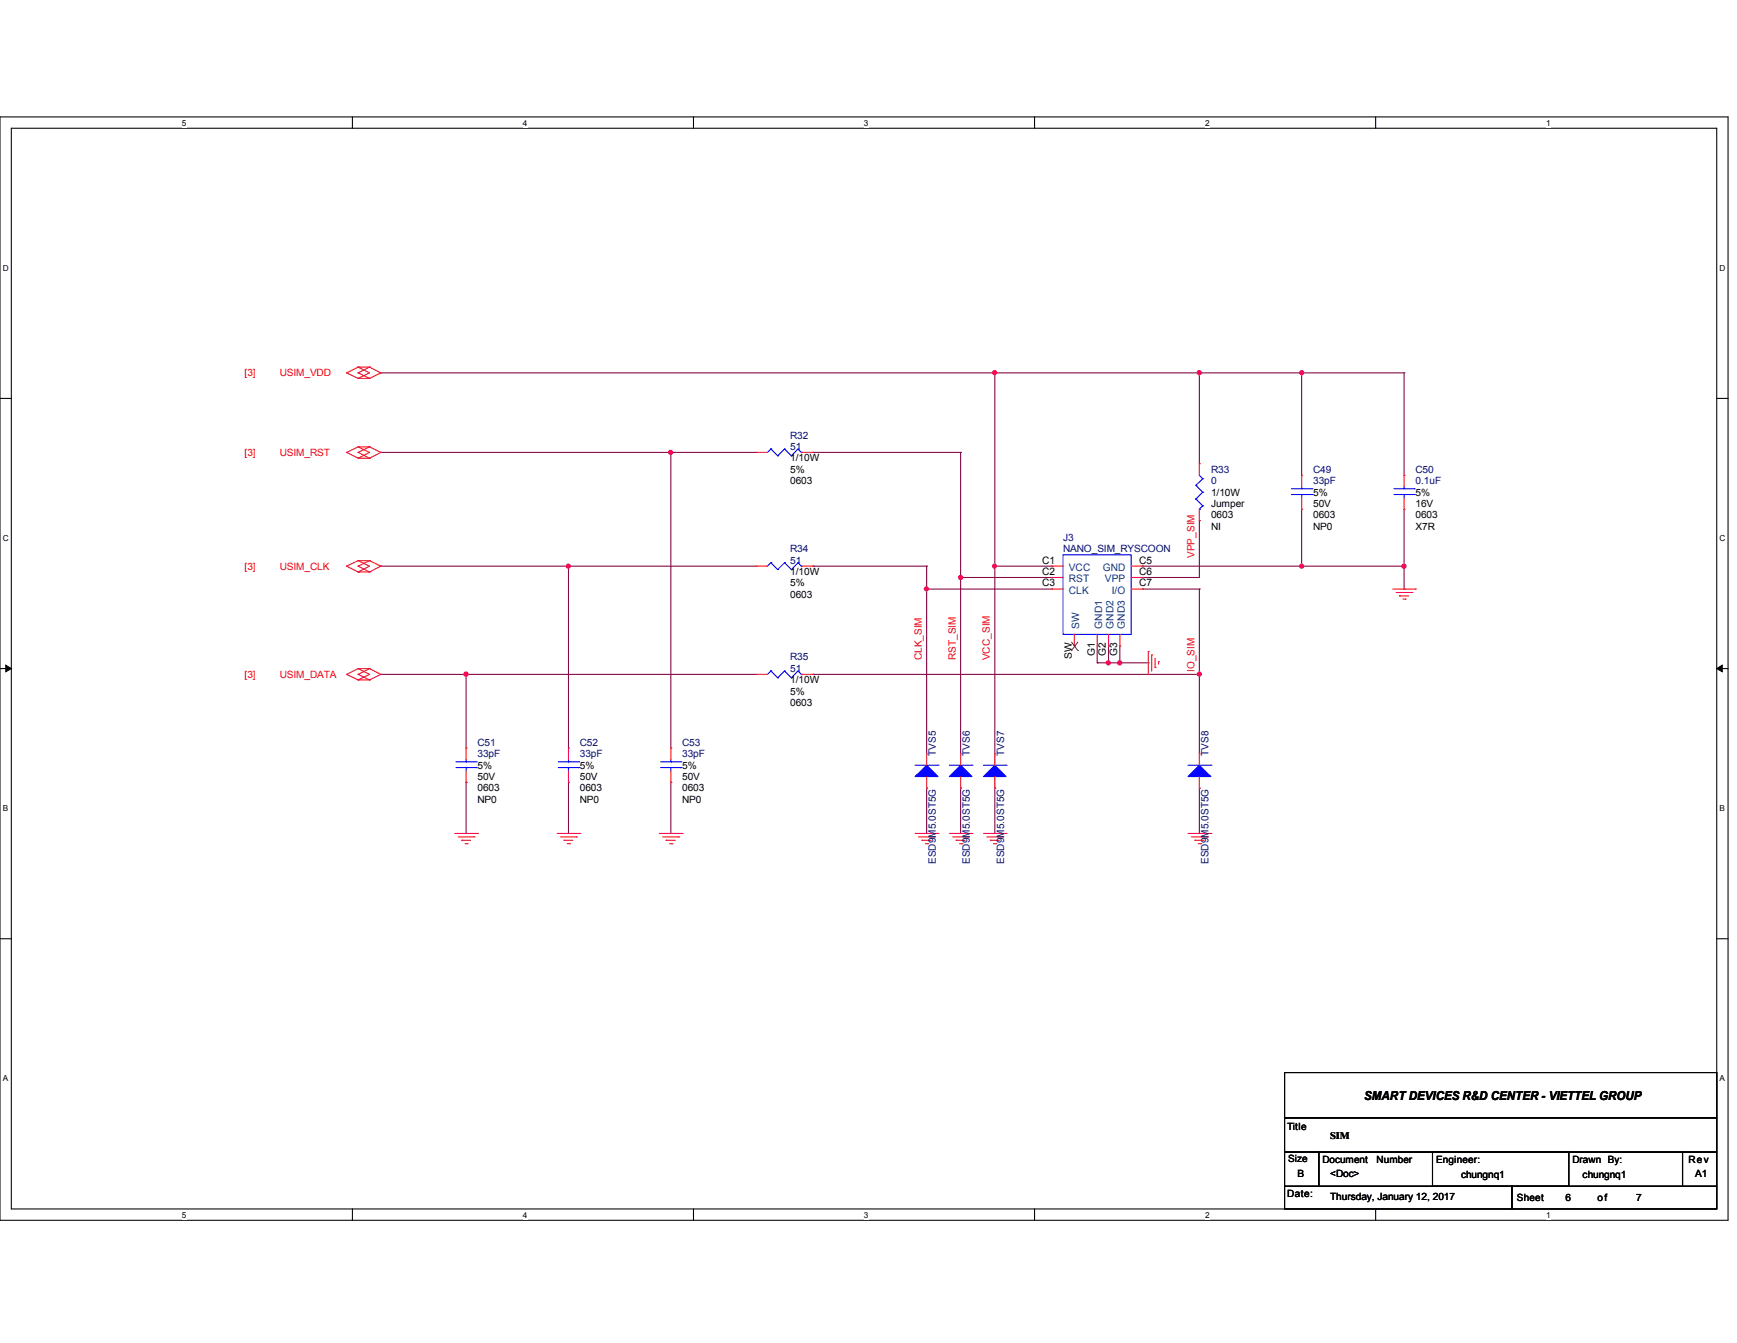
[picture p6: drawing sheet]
<svg xmlns="http://www.w3.org/2000/svg" width="279mm" height="216mm" viewBox="0 0 279 216" stroke-linecap="round" stroke-linejoin="round" font-family="sans-serif">
<path d="M0 18.8h278v177.4h-278zM1.8 20.6h274.3v173.8h-274.3z" fill="none" stroke="#000" stroke-width=".17"/>
<g fill="#fff">
<path d="M29.3 19h.7v1.5h-.7z"/>
<path d="M29.3 194.6h.7v1.4h-.7z"/>
</g>
<path d="M56.7 18.8v1.8M56.7 194.4v1.8" fill="none" stroke="#000" stroke-width=".17"/>
<g fill="#fff">
<path d="M84.1 19h.7v1.5h-.7z"/>
<path d="M84.1 194.6h.7v1.4h-.7z"/>
</g>
<path d="M111.5 18.8v1.8M111.5 194.4v1.8" fill="none" stroke="#000" stroke-width=".17"/>
<g fill="#fff">
<path d="M139 19h.7v1.5h-.7z"/>
<path d="M139 194.6h.7v1.4h-.7z"/>
</g>
<path d="M166.4 18.8v1.8M166.4 194.4v1.8" fill="none" stroke="#000" stroke-width=".17"/>
<g fill="#fff">
<path d="M193.8 19h.8v1.5h-.8z"/>
<path d="M193.8 194.6h.8v1.4h-.8z"/>
</g>
<path d="M221.3 18.8v1.8M221.3 194.4v1.8" fill="none" stroke="#000" stroke-width=".17"/>
<g fill="#fff">
<path d="M248.7 19h.7v1.5h-.7z"/>
<path d="M248.7 194.6h.7v1.4h-.7z"/>
<path d="M.5 42.3h.9v1.5h-.9z"/>
<path d="M276.6 42.3h.9v1.5h-.9z"/>
<path d="M.5 85.8h.9v1.4h-.9z"/>
<path d="M276.6 85.8h.9v1.4h-.9z"/>
</g>
<path d="M0 64.1h1.8M276.1 64.1h1.9" fill="none" stroke="#000" stroke-width=".17"/>
<g fill="#fff">
<path d="M.5 129.2h.8v1.5h-.8z"/>
<path d="M276.6 129.2h.9v1.5h-.9z"/>
</g>
<path d="M0 107.5h1.8M276.1 107.5h1.9" fill="none" stroke="#000" stroke-width=".17"/>
<path d="M.9 106.9l.9 .6-.9 .5zM276.1 107.5l.9-.6v1.1z" fill="#000" stroke="#000" stroke-width=".16"/>
<g fill="#fff">
<path d="M.5 172.6h.8v1.5h-.8z"/>
<path d="M276.6 172.6h.9v1.5h-.9z"/>
</g>
<path d="M0 150.9h1.8M276.1 150.9h1.9M206.6 172.4h69.5v7.3h-69.5zM206.6 179.7h69.5v5.5h-69.5zM206.6 185.2h5.5v5.5h-5.5zM206.6 190.7h36.6v3.7h-36.6zM212.1 185.2h58.5v5.5h-58.5zM230.4 185.2h21.9v5.5h-21.9zM243.2 190.7h32.9v3.7h-32.9zM270.6 185.2h5.5v5.5h-5.5z" fill="none" stroke="#000" stroke-width=".17"/>
<g fill="none" stroke="#800040" stroke-width=".17">
<path d="M61.3 59.9h164.5M160 59.9h.1M160 59.9v61.3M192.9 59.9h.1M192.9 59.9v14.6M209.4 59.9h.1M209.4 59.9v16.5M225.8 59.9h.1M225.8 59.9v16.5M61.3 72.7h.1M61.3 72.7h60.3M107.9 72.7h.1"/>
<path d="M107.9 72.7v47.6M130.8 72.7h.1M130.8 72.7h23.7M154.5 72.7h.1M154.5 72.7v48.5M61.3 91h.1M61.3 91h60.3M91.4 91h.1M91.4 91v29.3M130.8 91h.1M130.8 91h18.3M149.1 91h.1"/>
<path d="M149.1 94.7h.1M149.1 94.7h20.1M149.1 91v30.2M154.5 92.8h.1M154.5 92.8h14.7M160 91h.1M160 91h9.2M183.8 91h.1M183.8 92.8h.1M183.8 94.7h.1M183.8 91h42M183.8 94.7h9.1"/>
<path d="M192.9 83.7h.1M192.9 94.7h.1M192.9 83.7v9.1h-9.1M192.9 94.7v26.5M209.4 81.9h.1M209.4 91h.1M209.4 81.9v9.1M225.8 91h.1M225.8 94.7h.1M225.8 81.9v12.8M61.3 108.4h.1M61.3 108.4h60.3"/>
<path d="M75 108.4h.1M75 108.4v11.9M130.8 108.4h.1M130.8 108.4h62.1M176.5 106.6h.1M176.5 106.6h8.2M176.5 103.8v2.8M178.3 106.6h.1M178.3 103.8v2.8M180.1 106.6h.1M180.1 103.8v2.8M184.7 106.6h.1"/>
<path d="M192.9 108.4h.1M75 125.8h.1M75 125.8v8.2M91.4 125.8h.1M91.4 125.8v8.2M107.9 125.8h.1M107.9 125.8v8.2M149.1 126.7h.1M149.1 126.7v7.3M154.5 126.7h.1M154.5 126.7v7.3M160 126.7h.1"/>
<path d="M160 126.7v7.3M192.9 126.7h.1M192.9 126.7v7.3"/>
</g>
<g fill="#f0f" stroke="#f0f" stroke-width=".17">
<circle cx="225.8" cy="91" r=".35"/>
<circle cx="209.4" cy="91" r=".34"/>
<circle cx="192.9" cy="59.9" r=".34"/>
<circle cx="160" cy="59.9" r=".34"/>
<circle cx="209.4" cy="59.9" r=".34"/>
<circle cx="160" cy="91" r=".34"/>
<circle cx="154.5" cy="92.8" r=".34"/>
<circle cx="149" cy="94.7" r=".34"/>
<circle cx="192.9" cy="108.4" r=".34"/>
<circle cx="107.9" cy="72.7" r=".34"/>
<circle cx="91.4" cy="91" r=".34"/>
<circle cx="75" cy="108.4" r=".35"/>
<circle cx="180.1" cy="106.6" r=".35"/>
<circle cx="178.3" cy="106.6" r=".34"/>
</g>
<g fill="none" stroke="#f00" stroke-width=".17">
<path d="M55.8 59.9h.1M55.8 59.9l1.8 .9M57.6 59h.1M57.6 59.9h.1M57.6 59h1.8M57.6 59l-1.8 .9M57.6 59l1.8 .9-1.8 .9M57.6 59.9l1.8 .9M59.4 59h.1M59.4 59l1.9 .9M59.4 59l-1.8 .9M61.3 59.9h.1"/>
<path d="M61.3 59.9l-1.9 .9M55.8 72.7h.1M55.8 72.7l1.8 1M57.6 60.8h.1M57.6 71.8h.1M57.6 73.7h.1M57.6 72.7h.1M57.6 60.8h1.8M57.6 73.7h1.8M57.6 71.8h1.8M57.6 71.8l-1.8 .9M57.6 71.8l1.8 .9-1.8 1"/>
<path d="M57.6 72.7l1.8 1M59.4 60.8h.1M59.4 73.7h.1M59.4 71.8h.1M59.4 71.8l1.9 .9M59.4 71.8l-1.8 .9M61.3 72.7h.1M61.3 72.7l-1.9 1M121.6 72.7h.1M121.6 72.7h1.8M128.9 72.7h1.9M130.8 72.7h.1"/>
<path d="M192.9 74.5h.1M192.9 74.5v1.9M209.4 76.4h.1M209.4 76.4v1.8M225.8 76.4h.1M225.8 76.4v1.8M55.8 91h.1M55.8 91l1.8 .9M57.6 90.1h.1M57.6 91.9h.1M57.6 91h.1M57.6 91.9h1.8"/>
<path d="M57.6 90.1h1.8M57.6 90.1l-1.8 .9M57.6 90.1l1.8 .9-1.8 .9M57.6 91l1.8 .9M59.4 91.9h.1M59.4 90.1h.1M59.4 90.1l1.9 .9M59.4 90.1l-1.8 .9M61.3 91h.1M61.3 91l-1.9 .9M121.6 91h.1M121.6 91h1.8"/>
<path d="M128.9 91h1.9M130.8 91h.1M169.2 94.7h.1M169.2 92.8h.1M169.2 91h.1M169.2 94.7h1.8M169.2 91h1.8M169.2 92.8h1.8M181.9 94.7h1.9M181.9 91h1.9M181.9 92.8h1.9M183.8 91h.1"/>
<path d="M183.8 92.8h.1M183.8 94.7h.1M192.9 83.7h.1M192.9 81.9v1.8M209.4 81.9h.1M209.4 80.1v1.8M224 94.7h3.7M224.6 95.2h2.5M225.1 95.8h.1M225.1 95.8h1.5M225.7 96.3h.3M225.8 81.9h.1"/>
<path d="M225.8 80.1v1.8M226 96.3h.1M227.1 95.2h.1M227.7 94.7h.1M55.8 108.4h.1M55.8 108.4l1.8 .9M57.6 107.5h.1M57.6 109.3h.1M57.6 108.4h.1M57.6 109.3h1.8M57.6 107.5h1.8M57.6 107.5l-1.8 .9"/>
<path d="M57.6 107.5l1.8 .9-1.8 .9M57.6 108.4l1.8 .9M59.4 109.3h.1M59.4 107.5h.1M59.4 107.5l1.9 .9M59.4 107.5l-1.8 .9M61.3 108.4h.1M61.3 108.4l-1.9 .9M121.6 108.4h.1M121.6 108.4h1.8M128.9 108.4h1.9M130.8 108.4h.1"/>
<path d="M172.8 103.8h.1M172.8 102v1.8M176.5 103.8h.1M176.5 102v1.8M178.3 103.8h.1M178.3 102v1.8M180.1 103.8h.1M180.1 102v1.8M184.7 104.7h.1M184.7 104.7v3.7M185.3 105.3h.1M185.3 105.3v2.6"/>
<path d="M185.8 107.3h.1M185.8 105.8v1.5M186.4 106.4h.1M186.4 106.4v.4M73.2 134h3.6M73.7 134.5h2.5M74.3 135.1h.1M74.3 135.1h1.4M74.8 135.6h.3M75 120.3h.1M75 125.8h.1M75 120.3v1.8"/>
<path d="M75 124v1.8M75.1 135.6h.1M76.2 134.5h.1M76.8 134h.1M89.6 134h3.7M90.2 134.5h2.5M90.7 135.1h.1M90.7 135.1h1.5M91.2 135.6h.4M91.4 120.3h.1M91.4 125.8h.1M91.4 120.3v1.8"/>
<path d="M91.4 124v1.8M91.6 135.6h.1M92.7 134.5h.1M93.3 134h.1M106 134h3.7M106.6 134.5h2.6M107.1 135.1h.1M107.1 135.1h1.5M107.7 135.6h.4M107.9 120.3h.1M107.9 125.8h.1M107.9 120.3v1.8"/>
<path d="M107.9 124v1.8M108.1 135.6h.1M109.2 134.5h.1M109.7 134h.1M147.2 134h3.7M147.7 134.5h2.6M148.3 135.1h.1M148.3 135.1h1.5M148.8 135.6h.4M149.1 121.2h.1M149.1 126.7h.1M149.1 121.2v1.8"/>
<path d="M149.1 124.8v1.9M149.2 135.6h.1M150.3 134.5h.1M150.9 134h.1M152.7 134h3.6M153.2 134.5h2.6M153.8 135.1h.1M153.8 135.1h1.4M154.3 135.6h.4M154.5 121.2h.1M154.5 126.7h.1M154.5 121.2v1.8"/>
<path d="M154.5 124.8v1.9M154.7 135.6h.1M155.8 134.5h.1M156.3 134h.1M158.2 134h3.6M158.7 134.5h2.6M159.3 135.1h.1M159.3 135.1h1.4M159.8 135.6h.4M160 121.2h.1M160 126.7h.1M160 121.2v1.8"/>
<path d="M160 124.8v1.9M160.2 135.6h.1M161.3 134.5h.1M161.8 134h.1M191.1 134h3.7M191.6 134.5h2.6M192.2 135.1h.1M192.2 135.1h1.5M192.7 135.6h.4M192.9 121.2h.1M192.9 126.7h.1M192.9 121.2v1.8"/>
<path d="M192.9 124.8v1.9M193.1 135.6h.1M194.2 134.5h.1M194.8 134h.1"/>
</g>
<g fill="none" stroke="#00f" stroke-width=".17">
<path d="M124 72.2h.1M124 72.2l-.6 .5M124 72.2l1.1 1.1M125.1 73.3h.1M126.2 72.2h.1M126.2 72.2l-1.1 1.1M126.2 72.2l1.1 1.1M127.3 73.3h.1M128.4 72.2h.1M128.4 72.2l-1.1 1.1M128.4 72.2l.5 .5M128.9 72.7h.1"/>
<path d="M192.4 78h.1M192.4 78l1.1 1.1M192.9 76.4l.6 .6M193.5 77h.1M193.5 79.1h.1M193.5 77l-1.1 1M193.5 79.1l-1.1 1.1M207.7 79.5h3.3M207.7 78.6h3.3M209.4 78.6h.1M209.4 79.5h.1M209.4 78.2v.4"/>
<path d="M209.4 79.5v.6M211 79.5h.1M211 78.6h.1M224.2 79.5h3.3M224.2 78.6h3.3M225.8 78.6h.1M225.8 79.5h.1M225.8 78.2v.4M225.8 79.5v.6M227.5 79.5h.1M227.5 78.6h.1M124 90.5h.1"/>
<path d="M124 90.5l-.6 .5M124 90.5l1.1 1.1M125.1 91.6h.1M126.2 90.5h.1M126.2 90.5l-1.1 1.1M126.2 90.5l1.1 1.1M127.3 91.6h.1M128.4 90.5h.1M128.4 90.5l-1.1 1.1M128.4 90.5l.5 .5M128.9 91h.1M171 89.2h10.9v12.8h-10.9z"/>
<path d="M192.4 80.2h.1M192.4 80.2l1.1 1.1M192.9 81.9h.1M193.5 81.3h.1M193.5 81.3l-.6 .6M124 107.9h.1M124 107.9l-.6 .5M124 107.9l1.1 1.1M125.1 109h.1M126.2 107.9h.1M126.2 107.9l-1.1 1.1M126.2 107.9l1.1 1.1"/>
<path d="M127.3 109h.1M128.4 107.9h.1M128.4 107.9l-1.1 1.1M128.4 107.9l.5 .5M128.9 108.4h.1M73.3 123.4h3.3M73.3 122.5h3.3M75 122.5h.1M75 123.4h.1M75 122.1v.4M75 123.4v.6M76.6 123.4h.1"/>
<path d="M76.6 122.5h.1M89.8 123.4h3.3M89.8 122.5h3.3M91.4 122.5h.1M91.4 123.4h.1M91.4 122.1v.4M91.4 123.4v.6M93.1 123.4h.1M93.1 122.5h.1M106.3 123.4h3.2M106.3 122.5h3.2M107.9 122.5h.1"/>
<path d="M107.9 123.4h.1M107.9 122.1v.4M107.9 123.4v.6M109.5 123.4h.1M109.5 122.5h.1M147.2 123h3.7M150.9 123h.1M152.7 123h3.6M156.3 123h.1M158.2 123h3.6M161.8 123h.1M191.1 123h3.7"/>
<path d="M194.8 123h.1"/>
</g>
<g fill="#00f" stroke="#00f" stroke-width=".17">
<path d="M147.2 124.8l1.9-1.8 1.8 1.8z"/>
<path d="M191.1 124.8l1.8-1.8 1.9 1.8z"/>
<path d="M160 123l1.8 1.8h-3.6z"/>
<path d="M154.5 123l1.8 1.8h-3.6z"/>
</g>
<path d="M172.3 104.6h.1M172.3 103.2l1.1 1.4M173.4 104.6h.1M173.4 103.2l-1.1 1.4" fill="none" stroke="#804000" stroke-width=".16"/>
<text font-size="2" x="219.4" y="176.8">SMART DEVICES R&amp;D CENTER - VIETTEL GROUP</text>
<g font-size="1.7">
<text x="167.6" y="94.3">C3</text>
<text x="167.6" y="92.4">C2</text>
<text x="167.6" y="90.6">C1</text>
<text x="183.2" y="90.6">C5</text>
<text x="183.2" y="92.4">C6</text>
<text x="183.2" y="94.3">C7</text>
</g>
<g font-size="1.7" fill="#004080">
<text x="171.9" y="95.5">CLK</text>
<text x="171.9" y="93.6">RST</text>
<text x="171.9" y="91.8">VCC</text>
<text x="177.4" y="91.8">GND</text>
<text x="177.7" y="93.6">VPP</text>
<text x="178.8" y="95.5">I/O</text>
</g>
<g font-size="1.6" fill="#f00">
<text x="39.3" y="60.5">[3]</text>
<text x="45" y="60.5">USIM_VDD</text>
<text x="39.3" y="73.3">[3]</text>
<text x="45" y="73.3">USIM_RST</text>
<text x="192.1" y="89.7" transform="rotate(-90 192.1 89.7)">VPP_SIM</text>
<text x="39.3" y="91.6">[3]</text>
<text x="45" y="91.6">USIM_CLK</text>
<text x="148.3" y="106.2" transform="rotate(-90 148.3 106.2)">CLK_SIM</text>
<text x="153.7" y="106.2" transform="rotate(-90 153.7 106.2)">RST_SIM</text>
<text x="159.2" y="106.2" transform="rotate(-90 159.2 106.2)">VCC_SIM</text>
<text x="39.3" y="108.9">[3]</text>
<text x="45" y="108.9">USIM_DATA</text>
<text x="192.1" y="108" transform="rotate(-90 192.1 108)">IO_SIM</text>
</g>
<g font-size="1.6" fill="#000080">
<text x="127.1" y="70.5">R32</text>
<text x="127.1" y="72.3">51</text>
<text x="194.8" y="76">R33</text>
<text x="194.8" y="77.9">0</text>
<text x="211.2" y="76">C49</text>
<text x="211.2" y="77.9">33pF</text>
<text x="227.7" y="76">C50</text>
<text x="227.7" y="77.9">0.1uF</text>
<text x="127.1" y="88.8">R34</text>
<text x="171" y="87">J3</text>
<text x="171" y="88.8">NANO_SIM_RYSCOON</text>
<text x="127.1" y="90.6">51</text>
<text x="127.1" y="106.2">R35</text>
<text x="127.1" y="108">51</text>
<text x="76.8" y="119.9">C51</text>
<text x="93.3" y="119.9">C52</text>
<text x="109.7" y="119.9">C53</text>
<text x="76.8" y="121.7">33pF</text>
<text x="93.3" y="121.7">33pF</text>
<text x="109.7" y="121.7">33pF</text>
<text x="150.6" y="121.6" transform="rotate(-90 150.6 121.6)">TVS5</text>
<text x="156" y="121.6" transform="rotate(-90 156 121.6)">TVS6</text>
<text x="161.5" y="121.6" transform="rotate(-90 161.5 121.6)">TVS7</text>
<text x="194.4" y="121.6" transform="rotate(-90 194.4 121.6)">TVS8</text>
<text x="150.6" y="138.9" transform="rotate(-90 150.6 138.9)">ESD9M5.0ST5G</text>
<text x="156" y="138.9" transform="rotate(-90 156 138.9)">ESD9M5.0ST5G</text>
<text x="161.5" y="138.9" transform="rotate(-90 161.5 138.9)">ESD9M5.0ST5G</text>
<text x="194.4" y="138.9" transform="rotate(-90 194.4 138.9)">ESD9M5.0ST5G</text>
</g>
<g font-size="1.6">
<text x="127.1" y="77.9">0603</text>
<text x="127.1" y="74.2">1/10W</text>
<text x="127.1" y="76">5%</text>
<text x="194.8" y="83.3">0603</text>
<text x="194.8" y="79.7">1/10W</text>
<text x="194.8" y="81.5">Jumper</text>
<text x="211.2" y="83.3">0603</text>
<text x="211.2" y="81.5">50V</text>
<text x="211.2" y="79.7">5%</text>
<text x="227.7" y="83.3">0603</text>
<text x="227.7" y="81.5">16V</text>
<text x="227.7" y="79.7">5%</text>
<text x="194.8" y="85.1">NI</text>
<text x="211.2" y="85.1">NP0</text>
<text x="227.7" y="85.1">X7R</text>
<text x="127.1" y="92.5">1/10W</text>
<text x="127.1" y="94.3">5%</text>
<text x="127.1" y="96.1">0603</text>
<text x="172.4" y="105.9" transform="rotate(-90 172.4 105.9)">SW</text>
<text x="176.1" y="105.4" transform="rotate(-90 176.1 105.4)">G1</text>
<text x="177.9" y="105.4" transform="rotate(-90 177.9 105.4)">G2</text>
<text x="179.7" y="105.4" transform="rotate(-90 179.7 105.4)">G3</text>
<text x="127.1" y="113.5">0603</text>
<text x="127.1" y="109.9">1/10W</text>
<text x="127.1" y="111.7">5%</text>
<text x="76.8" y="125.4">50V</text>
<text x="76.8" y="123.6">5%</text>
<text x="93.3" y="125.4">50V</text>
<text x="93.3" y="123.6">5%</text>
<text x="109.7" y="125.4">50V</text>
<text x="109.7" y="123.6">5%</text>
<text x="76.8" y="127.2">0603</text>
<text x="76.8" y="129">NP0</text>
<text x="93.3" y="127.2">0603</text>
<text x="93.3" y="129">NP0</text>
<text x="109.7" y="127.2">0603</text>
<text x="109.7" y="129">NP0</text>
<text x="207" y="181.7">Title</text>
<text x="213.9" y="183">SIM</text>
<text x="207.2" y="186.8">Size</text>
<text x="208.7" y="189.2">B</text>
<text x="212.7" y="187">Document</text>
<text x="214" y="189.2">&lt;Doc&gt;</text>
<text x="221.4" y="187">Number</text>
<text x="231" y="187">Engineer:</text>
<text x="235" y="189.4">chungnq1</text>
<text x="252.9" y="187">Drawn By:</text>
<text x="254.6" y="189.4">chungnq1</text>
<text x="271.6" y="187">Rev</text>
<text x="272.7" y="189.2">A1</text>
<text x="207" y="192.5">Date:</text>
<text x="214" y="192.9">Thursday, January 12, 2017</text>
<text x="244" y="193">Sheet</text>
<text x="251.8" y="193">6</text>
<text x="256.9" y="193">of</text>
<text x="263.2" y="193">7</text>
</g>
<g font-size="1.6" fill="#004080">
<text x="173.6" y="101" transform="rotate(-90 173.6 101)">SW</text>
<text x="177.3" y="101" transform="rotate(-90 177.3 101)">GND1</text>
<text x="179.1" y="101" transform="rotate(-90 179.1 101)">GND2</text>
<text x="180.9" y="101" transform="rotate(-90 180.9 101)">GND3</text>
</g>
<g font-size="1.3">
<text x="29.3" y="20.2">5</text>
<text x="84.1" y="20.2">4</text>
<text x="139" y="20.2">3</text>
<text x="193.8" y="20.2">2</text>
<text x="248.7" y="20.2">1</text>
<text x=".5" y="43.5">D</text>
<text x="276.6" y="43.5">D</text>
<text x=".5" y="87">C</text>
<text x="276.6" y="87">C</text>
<text x=".5" y="130.4">B</text>
<text x="276.6" y="130.4">B</text>
<text x=".5" y="173.8">A</text>
<text x="276.6" y="173.8">A</text>
<text x="29.3" y="195.8">5</text>
<text x="84.1" y="195.8">4</text>
<text x="139" y="195.8">3</text>
<text x="193.8" y="195.8">2</text>
<text x="248.7" y="195.8">1</text>
</g>
</svg>
